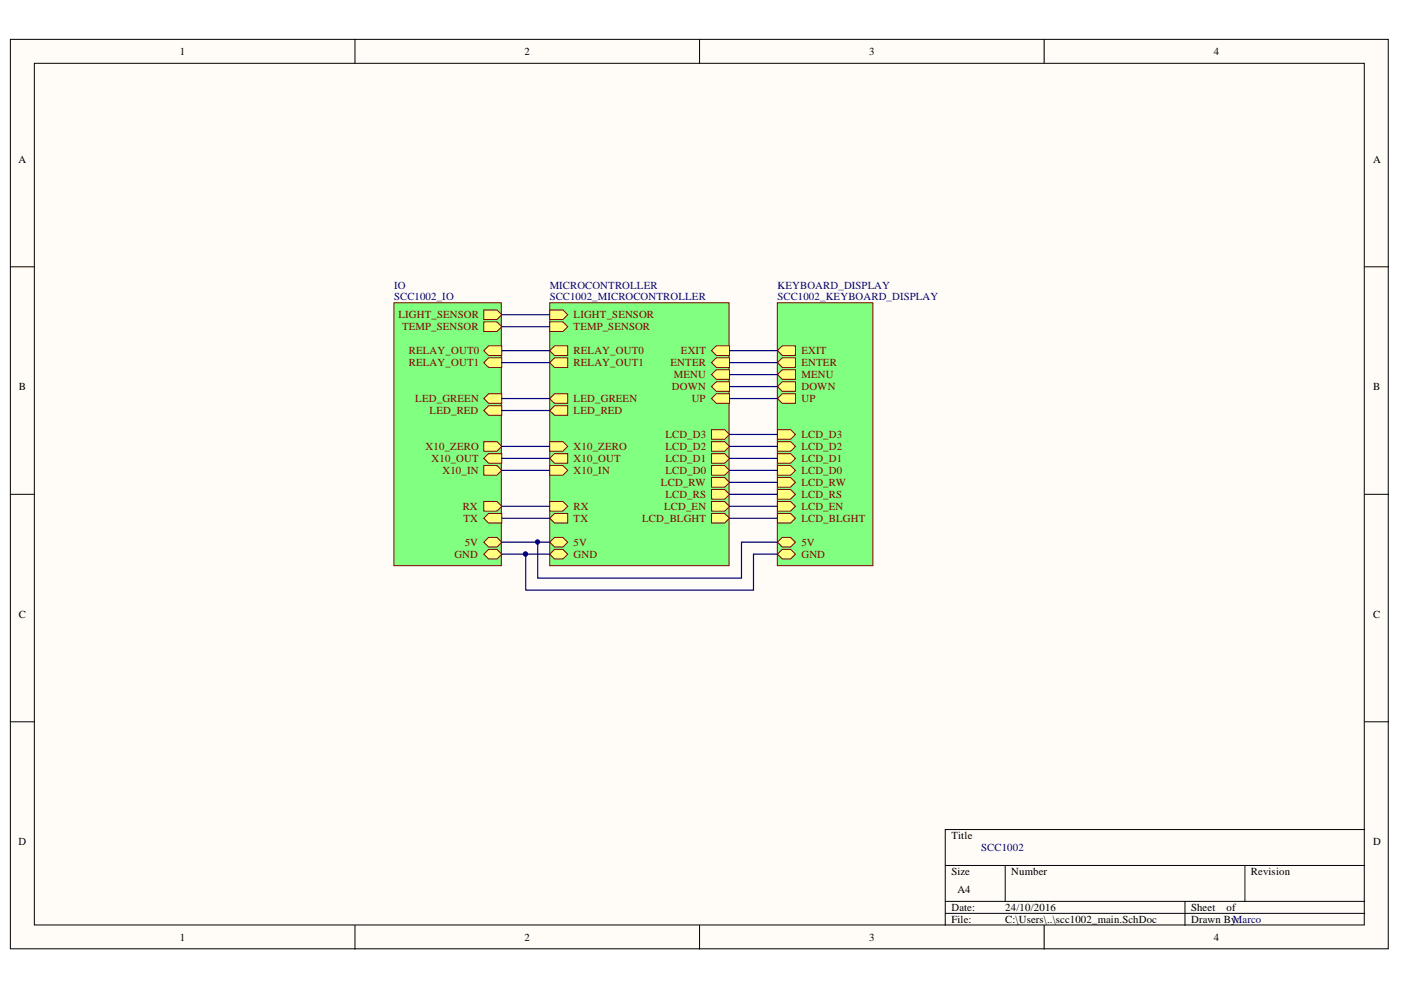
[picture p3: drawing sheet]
<svg xmlns="http://www.w3.org/2000/svg" width="297mm" height="210mm" viewBox="0 0 297 210" stroke-linecap="round" stroke-linejoin="round" font-family="sans-serif">
<g fill="#fffcf8" stroke="#000" stroke-width=".21">
<path d="M2.2 8.3h292.1v192.9h-292.1z"/>
<path d="M7.3 13.4h282v182.7h-282z"/>
</g>
<g fill="none" stroke="#000" stroke-width=".21">
<path d="M75.3 8.3v5.1M148.3 8.3v5.1M221.4 8.3v5.1M2.2 56.6h5.1M289.4 56.6h5M2.2 104.8h5.1M289.4 104.8h5M2.2 153h5.1M289.4 153h5M289.4 175.9h-89v20.3M75.3 196.2v5.1M148.3 196.2v5.1"/>
<path d="M200.4 183.5h89M200.4 191.1h89M200.4 193.7h89M213.1 183.5v7.6M221.4 196.2v5.1M251.2 191.1v5.1M263.9 183.5v7.6"/>
</g>
<path d="M116.6 64.2h38v55.7h-38z" fill="#80ff80" stroke="#800000" stroke-width=".21"/>
<path d="M150.9 74.3l1-1h2.8v2.1h-2.8z" fill-rule="evenodd" fill="#ffff80"/>
<path d="M150.9 74.3l1-1h2.8v2.1h-2.8z" fill="none" stroke="#800000" stroke-width=".21"/>
<path d="M150.9 76.9l1-1h2.8v2h-2.8z" fill-rule="evenodd" fill="#ffff80"/>
<path d="M150.9 76.9l1-1h2.8v2h-2.8z" fill="none" stroke="#800000" stroke-width=".21"/>
<path d="M150.9 79.4l1-1h2.8v2h-2.8z" fill-rule="evenodd" fill="#ffff80"/>
<path d="M150.9 79.4l1-1h2.8v2h-2.8z" fill="none" stroke="#800000" stroke-width=".21"/>
<path d="M150.9 82l1-1.1h2.8v2.1h-2.8z" fill-rule="evenodd" fill="#ffff80"/>
<path d="M150.9 82l1-1.1h2.8v2.1h-2.8z" fill="none" stroke="#800000" stroke-width=".21"/>
<path d="M150.9 84.5l1-1h2.8v2h-2.8z" fill-rule="evenodd" fill="#ffff80"/>
<path d="M150.9 84.5l1-1h2.8v2h-2.8z" fill="none" stroke="#800000" stroke-width=".21"/>
<path d="M150.9 91.1h2.8l1 1-1 1h-2.8z" fill-rule="evenodd" fill="#ffff80"/>
<path d="M150.9 91.1h2.8l1 1-1 1h-2.8z" fill="none" stroke="#800000" stroke-width=".21"/>
<path d="M150.9 93.6h2.8l1 1.1-1 1h-2.8z" fill-rule="evenodd" fill="#ffff80"/>
<path d="M150.9 93.6h2.8l1 1.1-1 1h-2.8z" fill="none" stroke="#800000" stroke-width=".21"/>
<path d="M150.9 96.2h2.8l1 1-1 1h-2.8z" fill-rule="evenodd" fill="#ffff80"/>
<path d="M150.9 96.2h2.8l1 1-1 1h-2.8z" fill="none" stroke="#800000" stroke-width=".21"/>
<path d="M150.9 98.7h2.8l1 1-1 1h-2.8z" fill-rule="evenodd" fill="#ffff80"/>
<path d="M150.9 98.7h2.8l1 1-1 1h-2.8z" fill="none" stroke="#800000" stroke-width=".21"/>
<path d="M150.9 101.3h2.8l1 1-1 1h-2.8z" fill-rule="evenodd" fill="#ffff80"/>
<path d="M150.9 101.3h2.8l1 1-1 1h-2.8z" fill="none" stroke="#800000" stroke-width=".21"/>
<path d="M150.9 103.8h2.8l1 1-1 1h-2.8z" fill-rule="evenodd" fill="#ffff80"/>
<path d="M150.9 103.8h2.8l1 1-1 1h-2.8z" fill="none" stroke="#800000" stroke-width=".21"/>
<path d="M150.9 106.3h2.8l1 1-1 1.1h-2.8z" fill-rule="evenodd" fill="#ffff80"/>
<path d="M150.9 106.3h2.8l1 1-1 1.1h-2.8z" fill="none" stroke="#800000" stroke-width=".21"/>
<path d="M116.6 65.7h2.7l1.1 1-1.1 1h-2.7z" fill-rule="evenodd" fill="#ffff80"/>
<path d="M116.6 65.7h2.7l1.1 1-1.1 1h-2.7z" fill="none" stroke="#800000" stroke-width=".21"/>
<path d="M116.6 68.3h2.7l1.1 1-1.1 1h-2.7z" fill-rule="evenodd" fill="#ffff80"/>
<path d="M116.6 68.3h2.7l1.1 1-1.1 1h-2.7z" fill="none" stroke="#800000" stroke-width=".21"/>
<path d="M116.6 74.3l1-1h2.8v2.1h-2.8z" fill-rule="evenodd" fill="#ffff80"/>
<path d="M116.6 74.3l1-1h2.8v2.1h-2.8z" fill="none" stroke="#800000" stroke-width=".21"/>
<path d="M116.6 76.9l1-1h2.8v2h-2.8z" fill-rule="evenodd" fill="#ffff80"/>
<path d="M116.6 76.9l1-1h2.8v2h-2.8z" fill="none" stroke="#800000" stroke-width=".21"/>
<path d="M116.6 84.5l1-1h2.8v2h-2.8z" fill-rule="evenodd" fill="#ffff80"/>
<path d="M116.6 84.5l1-1h2.8v2h-2.8z" fill="none" stroke="#800000" stroke-width=".21"/>
<path d="M116.6 87l1-1h2.8v2.1h-2.8z" fill-rule="evenodd" fill="#ffff80"/>
<path d="M116.6 87l1-1h2.8v2.1h-2.8z" fill="none" stroke="#800000" stroke-width=".21"/>
<path d="M116.6 93.6h2.7l1.1 1.1-1.1 1h-2.7z" fill-rule="evenodd" fill="#ffff80"/>
<path d="M116.6 93.6h2.7l1.1 1.1-1.1 1h-2.7z" fill="none" stroke="#800000" stroke-width=".21"/>
<path d="M116.6 97.2l1-1h2.8v2h-2.8z" fill-rule="evenodd" fill="#ffff80"/>
<path d="M116.6 97.2l1-1h2.8v2h-2.8z" fill="none" stroke="#800000" stroke-width=".21"/>
<path d="M116.6 98.7h2.7l1.1 1-1.1 1h-2.7z" fill-rule="evenodd" fill="#ffff80"/>
<path d="M116.6 98.7h2.7l1.1 1-1.1 1h-2.7z" fill="none" stroke="#800000" stroke-width=".21"/>
<path d="M116.6 106.3h2.7l1.1 1-1.1 1.1h-2.7z" fill-rule="evenodd" fill="#ffff80"/>
<path d="M116.6 106.3h2.7l1.1 1-1.1 1.1h-2.7z" fill="none" stroke="#800000" stroke-width=".21"/>
<path d="M116.6 109.9l1-1h2.8v2h-2.8z" fill-rule="evenodd" fill="#ffff80"/>
<path d="M116.6 109.9l1-1h2.8v2h-2.8z" fill="none" stroke="#800000" stroke-width=".21"/>
<path d="M116.6 117.5l1-1h1.7l1.1 1-1.1 1h-1.7z" fill-rule="evenodd" fill="#ffff80"/>
<path d="M116.6 117.5l1-1h1.7l1.1 1-1.1 1h-1.7z" fill="none" stroke="#800000" stroke-width=".21"/>
<path d="M116.6 115l1-1.1h1.7l1.1 1.1-1.1 1h-1.7z" fill-rule="evenodd" fill="#ffff80"/>
<path d="M116.6 115l1-1.1h1.7l1.1 1.1-1.1 1h-1.7z" fill="none" stroke="#800000" stroke-width=".21"/>
<path d="M150.9 108.9h2.8l1 1-1 1h-2.8z" fill-rule="evenodd" fill="#ffff80"/>
<path d="M150.9 108.9h2.8l1 1-1 1h-2.8z" fill="none" stroke="#800000" stroke-width=".21"/>
<path d="M164.8 64.2h20.3v55.7h-20.3z" fill="#80ff80" stroke="#800000" stroke-width=".21"/>
<path d="M164.8 74.3l1.1-1h2.7v2.1h-2.7z" fill-rule="evenodd" fill="#ffff80"/>
<path d="M164.8 74.3l1.1-1h2.7v2.1h-2.7z" fill="none" stroke="#800000" stroke-width=".21"/>
<path d="M164.8 76.9l1.1-1h2.7v2h-2.7z" fill-rule="evenodd" fill="#ffff80"/>
<path d="M164.8 76.9l1.1-1h2.7v2h-2.7z" fill="none" stroke="#800000" stroke-width=".21"/>
<path d="M164.8 79.4l1.1-1h2.7v2h-2.7z" fill-rule="evenodd" fill="#ffff80"/>
<path d="M164.8 79.4l1.1-1h2.7v2h-2.7z" fill="none" stroke="#800000" stroke-width=".21"/>
<path d="M164.8 82l1.1-1.1h2.7v2.1h-2.7z" fill-rule="evenodd" fill="#ffff80"/>
<path d="M164.8 82l1.1-1.1h2.7v2.1h-2.7z" fill="none" stroke="#800000" stroke-width=".21"/>
<path d="M164.8 84.5l1.1-1h2.7v2h-2.7z" fill-rule="evenodd" fill="#ffff80"/>
<path d="M164.8 84.5l1.1-1h2.7v2h-2.7z" fill="none" stroke="#800000" stroke-width=".21"/>
<path d="M164.8 91.1h2.8l1 1-1 1h-2.8z" fill-rule="evenodd" fill="#ffff80"/>
<path d="M164.8 91.1h2.8l1 1-1 1h-2.8z" fill="none" stroke="#800000" stroke-width=".21"/>
<path d="M164.8 93.6h2.8l1 1.1-1 1h-2.8z" fill-rule="evenodd" fill="#ffff80"/>
<path d="M164.8 93.6h2.8l1 1.1-1 1h-2.8z" fill="none" stroke="#800000" stroke-width=".21"/>
<path d="M164.8 96.2h2.8l1 1-1 1h-2.8z" fill-rule="evenodd" fill="#ffff80"/>
<path d="M164.8 96.2h2.8l1 1-1 1h-2.8z" fill="none" stroke="#800000" stroke-width=".21"/>
<path d="M164.8 98.7h2.8l1 1-1 1h-2.8z" fill-rule="evenodd" fill="#ffff80"/>
<path d="M164.8 98.7h2.8l1 1-1 1h-2.8z" fill="none" stroke="#800000" stroke-width=".21"/>
<path d="M164.8 101.3h2.8l1 1-1 1h-2.8z" fill-rule="evenodd" fill="#ffff80"/>
<path d="M164.8 101.3h2.8l1 1-1 1h-2.8z" fill="none" stroke="#800000" stroke-width=".21"/>
<path d="M164.8 103.8h2.8l1 1-1 1h-2.8z" fill-rule="evenodd" fill="#ffff80"/>
<path d="M164.8 103.8h2.8l1 1-1 1h-2.8z" fill="none" stroke="#800000" stroke-width=".21"/>
<path d="M164.8 106.3h2.8l1 1-1 1.1h-2.8z" fill-rule="evenodd" fill="#ffff80"/>
<path d="M164.8 106.3h2.8l1 1-1 1.1h-2.8z" fill="none" stroke="#800000" stroke-width=".21"/>
<path d="M164.8 117.5l1.1-1h1.7l1 1-1 1h-1.7z" fill-rule="evenodd" fill="#ffff80"/>
<path d="M164.8 117.5l1.1-1h1.7l1 1-1 1h-1.7z" fill="none" stroke="#800000" stroke-width=".21"/>
<path d="M164.8 115l1.1-1.1h1.7l1 1.1-1 1h-1.7z" fill-rule="evenodd" fill="#ffff80"/>
<path d="M164.8 115l1.1-1.1h1.7l1 1.1-1 1h-1.7z" fill="none" stroke="#800000" stroke-width=".21"/>
<path d="M164.8 108.9h2.8l1 1-1 1h-2.8z" fill-rule="evenodd" fill="#ffff80"/>
<path d="M164.8 108.9h2.8l1 1-1 1h-2.8z" fill="none" stroke="#800000" stroke-width=".21"/>
<path d="M154.7 74.3h10.1M154.7 76.9h10.1M154.7 79.4h10.1M154.7 82h10.1M154.7 84.5h10.1M154.7 92.1h10.1M154.7 94.7h10.1M154.7 97.2h10.1M154.7 99.7h10.1M154.7 102.3h10.1M154.7 104.8h10.1M154.7 107.3h10.1" fill="none" stroke="#000080" stroke-width=".25"/>
<path d="M83.5 64.2h22.8v55.7h-22.8z" fill="#80ff80" stroke="#800000" stroke-width=".21"/>
<path d="M102.6 65.7h2.8l1 1-1 1h-2.8z" fill-rule="evenodd" fill="#ffff80"/>
<path d="M102.6 65.7h2.8l1 1-1 1h-2.8z" fill="none" stroke="#800000" stroke-width=".21"/>
<path d="M102.6 68.3h2.8l1 1-1 1h-2.8z" fill-rule="evenodd" fill="#ffff80"/>
<path d="M102.6 68.3h2.8l1 1-1 1h-2.8z" fill="none" stroke="#800000" stroke-width=".21"/>
<path d="M102.6 74.3l1-1h2.8v2.1h-2.8z" fill-rule="evenodd" fill="#ffff80"/>
<path d="M102.6 74.3l1-1h2.8v2.1h-2.8z" fill="none" stroke="#800000" stroke-width=".21"/>
<path d="M102.6 76.9l1-1h2.8v2h-2.8z" fill-rule="evenodd" fill="#ffff80"/>
<path d="M102.6 76.9l1-1h2.8v2h-2.8z" fill="none" stroke="#800000" stroke-width=".21"/>
<path d="M102.6 84.5l1-1h2.8v2h-2.8z" fill-rule="evenodd" fill="#ffff80"/>
<path d="M102.6 84.5l1-1h2.8v2h-2.8z" fill="none" stroke="#800000" stroke-width=".21"/>
<path d="M102.6 87l1-1h2.8v2.1h-2.8z" fill-rule="evenodd" fill="#ffff80"/>
<path d="M102.6 87l1-1h2.8v2.1h-2.8z" fill="none" stroke="#800000" stroke-width=".21"/>
<path d="M102.6 93.6h2.8l1 1.1-1 1h-2.8z" fill-rule="evenodd" fill="#ffff80"/>
<path d="M102.6 93.6h2.8l1 1.1-1 1h-2.8z" fill="none" stroke="#800000" stroke-width=".21"/>
<path d="M102.6 97.2l1-1h2.8v2h-2.8z" fill-rule="evenodd" fill="#ffff80"/>
<path d="M102.6 97.2l1-1h2.8v2h-2.8z" fill="none" stroke="#800000" stroke-width=".21"/>
<path d="M102.6 98.7h2.8l1 1-1 1h-2.8z" fill-rule="evenodd" fill="#ffff80"/>
<path d="M102.6 98.7h2.8l1 1-1 1h-2.8z" fill="none" stroke="#800000" stroke-width=".21"/>
<path d="M102.6 106.3h2.8l1 1-1 1.1h-2.8z" fill-rule="evenodd" fill="#ffff80"/>
<path d="M102.6 106.3h2.8l1 1-1 1.1h-2.8z" fill="none" stroke="#800000" stroke-width=".21"/>
<path d="M102.6 109.9l1-1h2.8v2h-2.8z" fill-rule="evenodd" fill="#ffff80"/>
<path d="M102.6 109.9l1-1h2.8v2h-2.8z" fill="none" stroke="#800000" stroke-width=".21"/>
<path d="M102.6 117.5l1-1h1.8l1 1-1 1h-1.8z" fill-rule="evenodd" fill="#ffff80"/>
<path d="M102.6 117.5l1-1h1.8l1 1-1 1h-1.8z" fill="none" stroke="#800000" stroke-width=".21"/>
<path d="M102.6 115l1-1.1h1.8l1 1.1-1 1h-1.8z" fill-rule="evenodd" fill="#ffff80"/>
<path d="M102.6 115l1-1.1h1.8l1 1.1-1 1h-1.8z" fill="none" stroke="#800000" stroke-width=".21"/>
<g fill="none" stroke="#000080" stroke-width=".25">
<path d="M106.4 66.7h10.2M106.4 69.3h10.2M106.4 74.3h10.2M106.4 76.9h10.2M106.4 84.5h10.2M106.4 87h10.2M106.4 94.7h10.2M106.4 97.2h10.2M106.4 99.7h10.2M106.4 107.3h10.2M106.4 109.9h10.2M106.4 117.5h10.2"/>
<path d="M106.4 115h10.2M111.5 117.5v7.6h48.3v-7.6h5M114 115v7.6h43.2v-7.6h7.6M154.7 109.9h10.1"/>
</g>
<g fill="#000080" stroke="#000080" stroke-width=".21">
<circle cx="114" cy="114.9" r=".46"/>
<circle cx="111.4" cy="117.5" r=".47"/>
</g>
<g font-size="2.3">
<text x="38.1" y="11.7">1</text>
<text x="111.2" y="11.7">2</text>
<text x="184.3" y="11.7">3</text>
<text x="257.4" y="11.7">4</text>
<text x="3.9" y="34.5">A</text>
<text x="291.1" y="34.5">A</text>
<text x="4" y="82.7">B</text>
<text x="291.1" y="82.7">B</text>
<text x="4" y="131">C</text>
<text x="291.1" y="131">C</text>
<text x="3.9" y="179.2">D</text>
<text x="201.7" y="177.9">Title</text>
<text x="291.1" y="179.2">D</text>
<text x="201.7" y="185.6">Size</text>
<text x="214.4" y="185.6">Number</text>
<text x="265.2" y="185.6">Revision</text>
<text x="203" y="189.4">A4</text>
<text x="201.7" y="193.2">Date:</text>
<text x="201.7" y="195.7">File:</text>
<text x="213.1" y="193.2">24/10/2016</text>
<text x="213.1" y="195.7">C:\Users\..\scc1002_main.SchDoc</text>
<text x="252.5" y="193.2">Sheet</text>
<text x="252.5" y="195.7">Drawn ByMarco</text>
<text x="260.1" y="193.2">of</text>
<text x="262.2" y="195.7">:</text>
<text x="38.1" y="199.5">1</text>
<text x="111.2" y="199.5">2</text>
<text x="184.3" y="199.5">3</text>
<text x="257.4" y="199.5">4</text>
</g>
<g font-size="2.3" fill="#000080">
<text x="83.6" y="61.2">IO</text>
<text x="83.6" y="63.7">SCC1002_IO</text>
<text x="116.5" y="61.2">MICROCONTROLLER</text>
<text x="116.5" y="63.7">SCC1002_MICROCONTROLLER</text>
<text x="164.8" y="61.2">KEYBOARD_DISPLAY</text>
<text x="164.8" y="63.7">SCC1002_KEYBOARD_DISPLAY</text>
<text x="208.1" y="180.5">SCC1002</text>
</g>
<g font-size="2.3" fill="#800000">
<text x="84.5" y="67.5">LIGHT_SENSOR</text>
<text x="85.3" y="70">TEMP_SENSOR</text>
<text x="121.6" y="67.5">LIGHT_SENSOR</text>
<text x="121.6" y="70">TEMP_SENSOR</text>
<text x="86.7" y="75.1">RELAY_OUT0</text>
<text x="86.7" y="77.7">RELAY_OUT1</text>
<text x="121.6" y="75.1">RELAY_OUT0</text>
<text x="121.6" y="77.7">RELAY_OUT1</text>
<text x="142.2" y="77.7">ENTER</text>
<text x="144.4" y="75.1">EXIT</text>
<text x="169.9" y="75.1">EXIT</text>
<text x="169.9" y="77.7">ENTER</text>
<text x="142.4" y="82.7">DOWN</text>
<text x="142.8" y="80.2">MENU</text>
<text x="169.9" y="80.2">MENU</text>
<text x="169.9" y="82.7">DOWN</text>
<text x="88" y="85.3">LED_GREEN</text>
<text x="91.1" y="87.8">LED_RED</text>
<text x="121.6" y="85.3">LED_GREEN</text>
<text x="121.6" y="87.8">LED_RED</text>
<text x="146.7" y="85.3">UP</text>
<text x="169.9" y="85.3">UP</text>
<text x="90.2" y="95.4">X10_ZERO</text>
<text x="121.6" y="95.4">X10_ZERO</text>
<text x="141.1" y="92.9">LCD_D3</text>
<text x="141.1" y="95.4">LCD_D2</text>
<text x="169.9" y="92.9">LCD_D3</text>
<text x="169.9" y="95.4">LCD_D2</text>
<text x="91.5" y="97.9">X10_OUT</text>
<text x="93.8" y="100.5">X10_IN</text>
<text x="121.6" y="97.9">X10_OUT</text>
<text x="121.6" y="100.5">X10_IN</text>
<text x="141.1" y="97.9">LCD_D1</text>
<text x="141.1" y="100.5">LCD_D0</text>
<text x="169.9" y="97.9">LCD_D1</text>
<text x="169.9" y="100.5">LCD_D0</text>
<text x="140.1" y="103">LCD_RW</text>
<text x="141.1" y="105.6">LCD_RS</text>
<text x="169.9" y="103">LCD_RW</text>
<text x="169.9" y="105.6">LCD_RS</text>
<text x="98.1" y="108.2">RX</text>
<text x="98.3" y="110.7">TX</text>
<text x="121.6" y="108.2">RX</text>
<text x="121.6" y="110.7">TX</text>
<text x="136.2" y="110.7">LCD_BLGHT</text>
<text x="140.8" y="108.2">LCD_EN</text>
<text x="169.9" y="108.2">LCD_EN</text>
<text x="169.9" y="110.7">LCD_BLGHT</text>
<text x="96.3" y="118.3">GND</text>
<text x="98.5" y="115.8">5V</text>
<text x="121.6" y="118.3">GND</text>
<text x="121.6" y="115.8">5V</text>
<text x="169.9" y="118.3">GND</text>
<text x="169.9" y="115.8">5V</text>
</g>
</svg>
